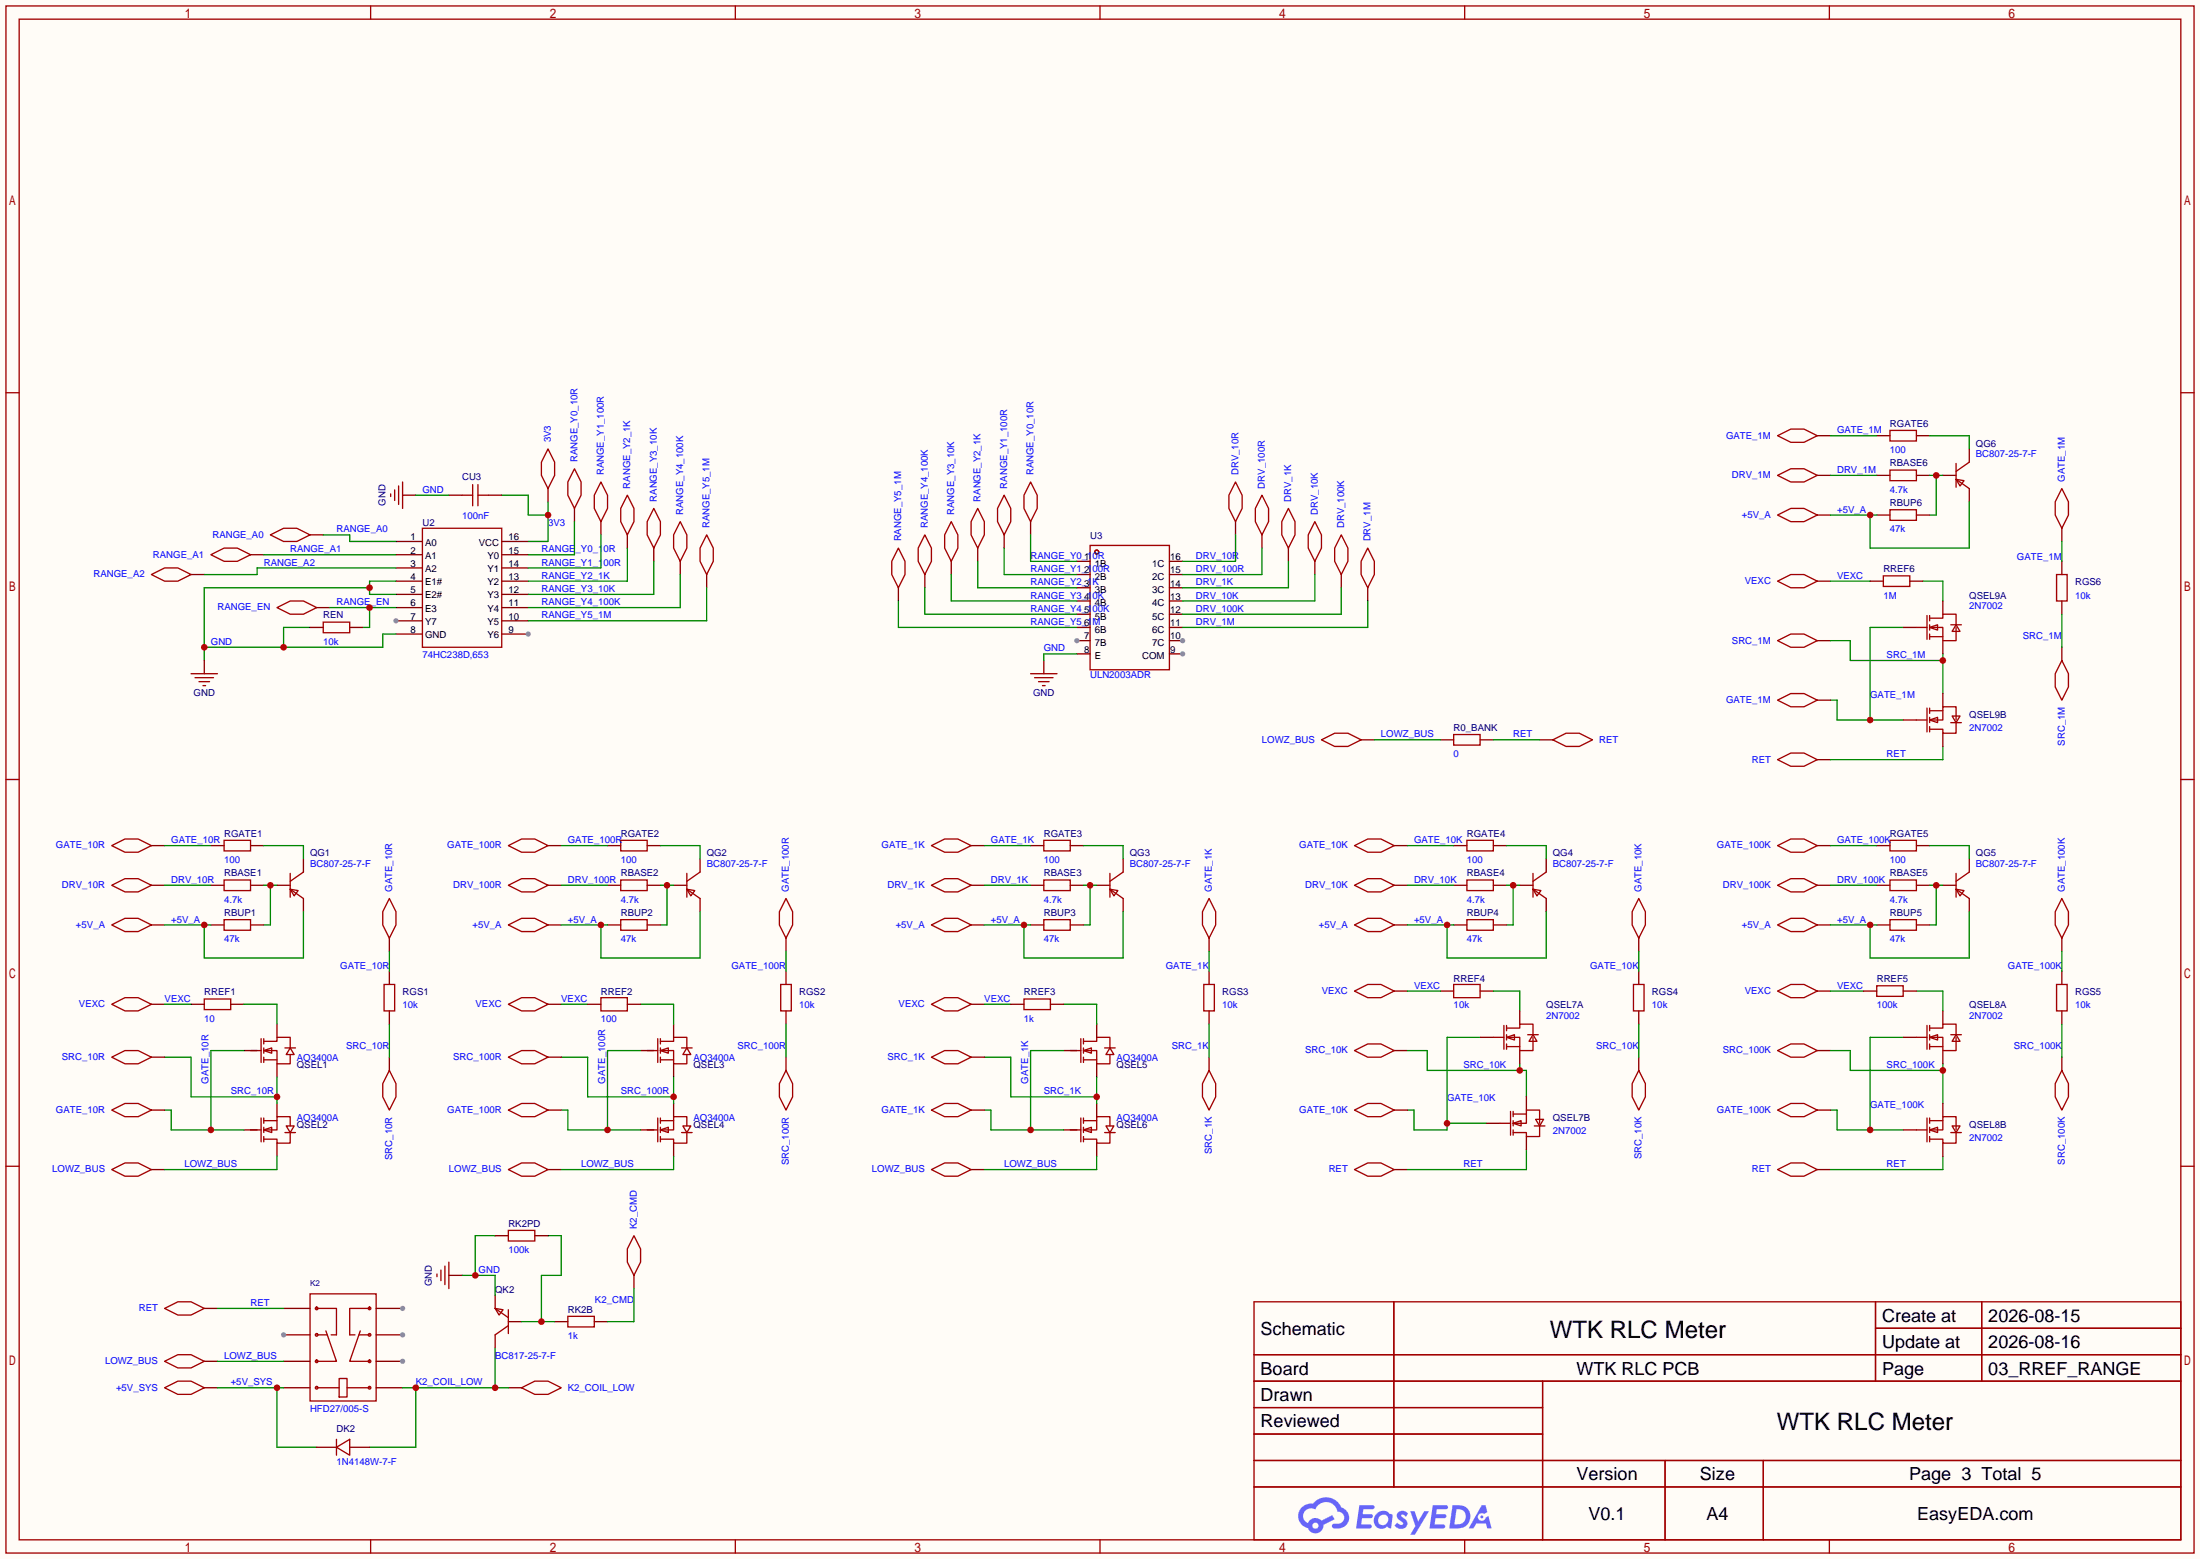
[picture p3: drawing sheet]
<svg xmlns="http://www.w3.org/2000/svg" width="423mm" height="299mm" viewBox="0 0 423 299" stroke-linecap="round" stroke-linejoin="round" font-family="sans-serif">
<path d="M0 0h422.7v299.5h-422.7z" fill="#fffcf7"/>
<g fill="none" stroke="#a10000" stroke-width=".25">
<path d="M1.1 1.1h420.4v297.2h-420.4zM3.7 3.7h415.3v292.1h-415.3zM71.2 1.1v2.6M141.3 1.1v2.6M211.3 1.1v2.6M281.4 1.1v2.6M351.5 1.1v2.6M1.1 75.4h2.6M419 75.4h2.5M1.1 149.7h2.6M419 149.7h2.5M1.1 224h2.6"/>
<path d="M419 224h2.5M240.9 250.1h178.1v45.7h-178.1zM267.8 250.1v35.5M360.3 250.1v15.2M360.3 255.1h58.7M380.7 250.1v15.2M240.9 260.2h178.1M240.9 265.3h178.1M240.9 270.4h55.5M240.9 275.5h55.5M296.4 265.3v30.5M71.2 295.8v2.5"/>
<path d="M141.3 295.8v2.5M211.3 295.8v2.5M240.9 280.5h178.1M240.9 285.6h178.1M281.4 295.8v2.5M319.9 280.5v15.3M338.8 280.5v15.3M351.5 295.8v2.5"/>
</g>
<g fill="#5487ff">
<path d="M268.7 290.5a1.3 1.3 0 0 1 1.8 .2l-.4 .7a.54 .54 0 0 0-.9-.3l.1 .2a1.58 1.58 0 0 1 1.1 1.6 1.43 1.43 0 0 1-2.5 .2l.5-.6a.64 .64 0 0 0 .5 .4 .64 .64 0 0 0 .7-.2l-.2-.3a1.35 1.35 0 0 1-.9-1.8z"/>
<path d="M270.9 290.3h.9l.6 1.9 1.2-1.9h.9l-2.7 4.5h-.9l1-1.7z"/>
<path d="M261.2 289.1h1.6a1.31 1.31 0 0 1 1.2 .2 .4 .4 0 0 1-.3 .6h-1.8l-.1 .9h1.6a.4 .4 0 0 1 .4 .5 .4 .4 0 0 1-.4 .3h-1.7l-.2 1.2h.8a1.23 1.23 0 0 1 1.2 .2 .39 .39 0 0 1-.3 .6h-2.7z"/>
<path d="M275.3 289.1h1.6a1.32 1.32 0 0 1 1.2 .2 .39 .39 0 0 1-.3 .6h-1.8l-.1 .9h1.6a.4 .4 0 0 1 .4 .5 .4 .4 0 0 1-.4 .3h-1.7l-.2 1.2h.8a1.23 1.23 0 0 1 1.2 .2 .39 .39 0 0 1-.3 .6h-2.7z"/>
<path d="M284.7 289.1h.7l.3 1.4-.6 .3a.75 .75 0 0 0-1.1 .3 .75 .75 0 0 0 .5 1.1 .75 .75 0 0 0 .9-.7l.5-.3 .7 2.4h-.9l-.2-1h-1.9l-.5 1h-.9z"/>
<path d="M279.1 289.1l-.7 4.5h1.5a2.27 2.27 0 0 0 2.6-2.3 2.27 2.27 0 0 0-2.7-2.2zM279.8 289.9a1.5 1.5 0 0 1 1.8 1.5 1.5 1.5 0 0 1-1.9 1.4h-.3z"/>
<path d="M264.5 290.7a1.6 1.6 0 0 0-.4 2.2 1.6 1.6 0 0 0 2.2 .5l.2-.2 .8 .4 .3-2.5-.2-.3h-.5a1.58 1.58 0 0 0-2.4-.1zM265.1 291.3a.99 .99 0 0 1 1.6 .3 .99 .99 0 0 1-.9 1.3 .94 .94 0 0 1-1-.5 .94 .94 0 0 1 .3-1.1z"/>
<path d="M250.1 289.5a2.37 2.37 0 0 0 1.2 4 1.54 1.54 0 0 0 1.7 1 1.54 1.54 0 0 0 1.3-1.6l2.1-1.1-.5-.8-2 1.1a1.57 1.57 0 0 0-2.6 .5 1.5 1.5 0 0 1-.8-2.1 1.5 1.5 0 0 1 2.2-.5 2.23 2.23 0 0 1 2.3-1.5 2.23 2.23 0 0 1 2 1.9 1.16 1.16 0 0 1 1.2 1 1.16 1.16 0 0 1-1.1 1.3h-.6a.47 .47 0 0 0-.6 .4 .47 .47 0 0 0 .4 .5 2.19 2.19 0 0 0 2.4-.8 2.19 2.19 0 0 0 .1-2.5l-1.1-.8a3.2 3.2 0 0 0-5.5-.7l-1.1 .1zM252.1 293.1a.6 .6 0 0 1 1.2 0 .6 .6 0 0 1-1.2 0z"/>
<circle cx="284.7" cy="291.4" r=".28"/>
</g>
<path d="M76.1 104h5.1M76.1 106.6h5.1M76.1 109.1h5.1M76.1 111.6h5.1M76.1 114.2h5.1M76.1 116.7h5.1M76.1 119.3h5.1" fill="none" stroke="#870000" stroke-width=".25"/>
<circle cx="76.1" cy="119.3" r=".51" fill="#999"/>
<path d="M76.1 121.8h5.1M96.4 121.8h5.1" fill="none" stroke="#870000" stroke-width=".25"/>
<circle cx="101.5" cy="121.8" r=".51" fill="#999"/>
<path d="M36.7 110.4h2.5M48.1 106.6h2.6M59.6 102.7h2.5M96.4 119.3h5.1M96.4 116.7h5.1M96.4 114.2h5.1M96.4 111.6h5.1M96.4 109.1h5.1M96.4 106.6h5.1M96.4 104h5.1" fill="none" stroke="#870000" stroke-width=".25"/>
<path d="M29.1 110.4l2.5-1.3h2.6l2.5 1.3-2.5 1.2h-2.6zM40.5 106.6l2.6-1.3h2.5l2.5 1.3-2.5 1.2h-2.5zM51.9 102.7l2.6-1.2h2.5l2.6 1.2-2.6 1.3h-2.5zM81.2 101.5h15.2v22.8h-15.2z" fill="none" stroke="#a10000" stroke-width=".25"/>
<path d="M50.7 106.6h25.4M62.1 102.7h5.1v1.3h8.9M71 112.9h-31.8v14M76.1 109.1h-26.7v1.3h-10.2M76.1 111.6h-5.1v2.6h5.1M59.6 120.5h-5.1v3.8M76.1 121.8h-2.6v2.5h-34.3" fill="none" stroke="#008700" stroke-width=".25"/>
<g fill="#c00">
<circle cx="71" cy="112.9" r=".63"/>
<circle cx="39.2" cy="124.3" r=".63"/>
<circle cx="54.5" cy="124.3" r=".63"/>
</g>
<path d="M60.8 116.7h2.6M39.2 126.9v2.5" fill="none" stroke="#870000" stroke-width=".25"/>
<path d="M53.2 116.7l2.6-1.3h2.5l2.5 1.3-2.5 1.3h-2.5zM36.7 129.4h5.1M37.5 130.2h3.5M38.2 130.9h2.1M39 131.7h.5" fill="none" stroke="#a10000" stroke-width=".25"/>
<path d="M63.4 116.7h12.7M71 116.7v3.8h-1.3" fill="none" stroke="#008700" stroke-width=".25"/>
<circle cx="71" cy="116.7" r=".63" fill="#c00"/>
<path d="M105.3 93.9v2.5" fill="none" stroke="#870000" stroke-width=".25"/>
<path d="M105.3 86.2l1.3 2.6v2.5l-1.3 2.6-1.3-2.6v-2.5z" fill="none" stroke="#a10000" stroke-width=".25"/>
<path d="M96.4 95.1h5.1v3.8h3.8M105.3 96.4v7.6h-3.8" fill="none" stroke="#008700" stroke-width=".25"/>
<circle cx="105.3" cy="98.9" r=".63" fill="#c00"/>
<g fill="none" stroke="#870000" stroke-width=".25">
<path d="M77.3 95.1h2.6M86.2 95.1h2.6M93.9 95.1h2.5M110.4 97.7v2.5M115.4 100.2v2.5M120.5 102.7v2.6M125.6 105.3v2.5M130.7 107.8v2.6M135.8 110.4v2.5M206.9 107.8h2.5M206.9 110.4h2.5M206.9 112.9h2.5"/>
<path d="M206.9 115.4h2.5M206.9 118h2.5M59.6 120.5h2.5M67.2 120.5h2.5M206.9 120.5h2.5M206.9 123.1h2.5"/>
</g>
<g fill="none" stroke="#a10000" stroke-width=".25">
<path d="M75.1 94.9v.5M75.8 94.1v2M76.6 93.3v3.6M77.3 92.6v5.1M88.8 95.1h2M90.8 93.1v4.1M91.8 95.1h2.1M91.8 93.1v4.1M110.4 90l1.2 2.6v2.5l-1.2 2.6-1.3-2.6v-2.5zM115.4 92.6l1.3 2.5v2.6l-1.3 2.5-1.2-2.5v-2.6zM120.5 95.1l1.3 2.6v2.5l-1.3 2.5-1.2-2.5v-2.5zM125.6 97.7l1.3 2.5v2.5l-1.3 2.6-1.3-2.6v-2.5z"/>
<path d="M62.1 119.5h5.1v2h-5.1zM130.7 100.2l1.3 2.5v2.6l-1.3 2.5-1.3-2.5v-2.6zM135.8 102.7l1.2 2.6v2.5l-1.2 2.6-1.3-2.6v-2.5zM209.4 104.8h15.3v23.9h-15.3z"/>
<circle cx="210.7" cy="106" r=".38"/>
</g>
<path d="M79.9 95.1h6.3M110.4 100.2v6.4h-8.9M115.4 102.7v6.4h-13.9M120.5 105.3v6.3h-19M125.6 107.8v6.4h-24.1M130.7 110.4v6.3h-29.2M135.8 112.9v6.4h-34.3" fill="none" stroke="#008700" stroke-width=".25"/>
<circle cx="206.9" cy="123.1" r=".51" fill="#999"/>
<path d="M206.9 125.6h2.5M224.7 125.6h2.5" fill="none" stroke="#870000" stroke-width=".25"/>
<circle cx="227.2" cy="125.6" r=".51" fill="#999"/>
<path d="M224.7 123.1h2.5" fill="none" stroke="#870000" stroke-width=".25"/>
<circle cx="227.2" cy="123.1" r=".51" fill="#999"/>
<g fill="none" stroke="#870000" stroke-width=".25">
<path d="M360.6 91.3h2.5M368.2 91.3h2.5M373.3 91.3h2.5M378.3 86.2v2.6M378.3 93.9v2.5M172.6 112.9v2.5M177.7 110.4v2.5M182.8 107.8v2.6M187.8 105.3v2.5M192.9 102.7v2.6M198 100.2v2.5M224.7 118h2.5"/>
<path d="M224.7 115.4h2.5M224.7 112.9h2.5M224.7 110.4h2.5M224.7 107.8h2.5M237.4 100.2v2.5M242.4 102.7v2.6M247.5 105.3v2.5M252.6 107.8v2.6M257.7 110.4v2.5M262.8 112.9v2.5M200.5 126.9v2.5M224.7 120.5h2.5"/>
<path d="M40.5 170.1h2.6M48.1 170.1h2.6M53.2 170.1h2.6M58.3 165v2.5M58.3 172.6v2.5M116.7 170.1h2.6M124.3 170.1h2.6M129.4 170.1h2.6M134.5 165v2.5M134.5 172.6v2.5M198 170.1h2.5M205.6 170.1h2.6"/>
<path d="M210.7 170.1h2.5M215.8 165v2.5M215.8 172.6v2.5M279.3 170.1h2.5M286.9 170.1h2.5M292 170.1h2.5M297.1 165v2.5M297.1 172.6v2.5M360.6 170.1h2.5M368.2 170.1h2.5M373.3 170.1h2.5M378.3 165v2.5"/>
<path d="M378.3 172.6v2.5"/>
</g>
<g fill="none" stroke="#a10000" stroke-width=".25">
<path d="M187.8 97.7l1.3 2.5v2.5l-1.3 2.6-1.2-2.6v-2.5zM192.9 95.1l1.3 2.6v2.5l-1.3 2.5-1.3-2.5v-2.5zM198 92.6l1.3 2.5v2.6l-1.3 2.5-1.3-2.5v-2.6zM237.4 92.6l1.2 2.5v2.6l-1.2 2.5-1.3-2.5v-2.6zM242.4 95.1l1.3 2.6v2.5l-1.3 2.5-1.2-2.5v-2.5zM247.5 97.7l1.3 2.5v2.5l-1.3 2.6-1.2-2.6v-2.5zM363.1 90.3h5.1v2h-5.1zM375.8 92.1l1.5 .2-.7 1zM375.8 92.1l2.5 1.8M375.8 89v4.6M378.3 88.8l-2.5 1.8M172.6 105.3l1.3 2.5v2.6l-1.3 2.5-1.3-2.5v-2.6z"/>
<path d="M177.7 102.7l1.2 2.6v2.5l-1.2 2.6-1.3-2.6v-2.5zM182.8 100.2l1.2 2.5v2.6l-1.2 2.5-1.3-2.5v-2.6zM252.6 100.2l1.3 2.5v2.6l-1.3 2.5-1.3-2.5v-2.6zM257.7 102.7l1.3 2.6v2.5l-1.3 2.6-1.3-2.6v-2.5zM262.8 105.3l1.2 2.5v2.6l-1.2 2.5-1.3-2.5v-2.6zM198 129.4h5.1M198.8 130.2h3.5M199.5 130.9h2M200.3 131.7h.5M43.1 169h5v2.1h-5zM55.8 170.8l1.5 .3-.8 1zM55.8 170.8l2.5 1.8"/>
<path d="M55.8 167.8v4.5M58.3 167.5l-2.5 1.8M119.3 169h5v2.1h-5zM132 170.8l1.5 .3-.8 1zM132 170.8l2.5 1.8M132 167.8v4.5M134.5 167.5l-2.5 1.8M200.5 169h5.1v2.1h-5.1zM213.2 170.8l1.6 .3-.8 1zM213.2 170.8l2.6 1.8M213.2 167.8v4.5M215.8 167.5l-2.6 1.8"/>
<path d="M281.8 169h5.1v2.1h-5.1zM294.5 170.8l1.5 .3-.7 1zM294.5 170.8l2.6 1.8M294.5 167.8v4.5M297.1 167.5l-2.6 1.8M363.1 169h5.1v2.1h-5.1zM375.8 170.8l1.5 .3-.7 1zM375.8 167.8v4.5M375.8 170.8l2.5 1.8M378.3 167.5l-2.5 1.8"/>
</g>
<g fill="none" stroke="#008700" stroke-width=".25">
<path d="M172.6 115.4v5.1h34.3M177.7 112.9v5.1h29.2M182.8 110.4v5h24.1M187.8 107.8v5.1h19.1M192.9 105.3v5.1h14M198 102.7v5.1h8.9M237.4 102.7v5.1h-10.2M242.4 105.3v5.1h-15.2M247.5 107.8v5.1h-20.3M252.6 110.4v5h-25.4M257.7 112.9v5.1h-30.5M262.8 115.4v5.1h-35.6"/>
<path d="M206.9 125.6h-6.4v1.3M289.4 170.1h2.6M290.7 170.1v7.6h-1.3"/>
</g>
<circle cx="290.7" cy="170.1" r=".63" fill="#c00"/>
<path d="M208.2 170.1h2.5M209.4 170.1v7.6h-1.2" fill="none" stroke="#008700" stroke-width=".25"/>
<circle cx="209.4" cy="170.1" r=".63" fill="#c00"/>
<path d="M126.9 170.1h2.5M128.1 170.1v7.6h-1.2" fill="none" stroke="#008700" stroke-width=".25"/>
<circle cx="128.1" cy="170.1" r=".63" fill="#c00"/>
<path d="M370.7 170.1h2.6M372 170.1v7.6h-1.3" fill="none" stroke="#008700" stroke-width=".25"/>
<circle cx="372" cy="170.1" r=".63" fill="#c00"/>
<path d="M370.7 91.3h2.6M372 91.3v7.6h-1.3" fill="none" stroke="#008700" stroke-width=".25"/>
<circle cx="372" cy="91.3" r=".63" fill="#c00"/>
<path d="M50.7 170.1h2.5M51.9 170.1v7.6h-1.2" fill="none" stroke="#008700" stroke-width=".25"/>
<circle cx="51.9" cy="170.1" r=".63" fill="#c00"/>
<g fill="none" stroke="#870000" stroke-width=".25">
<path d="M349.1 91.3h2.6M349.1 98.9h2.6M360.6 98.9h2.5M368.2 98.9h2.5M29.1 170.1h2.5M29.1 177.7h2.5M40.5 177.7h2.6M48.1 177.7h2.6M105.3 170.1h2.5M105.3 177.7h2.5M116.7 177.7h2.6M124.3 177.7h2.6"/>
<path d="M186.6 170.1h2.5M186.6 177.7h2.5M198 177.7h2.5M205.6 177.7h2.6M267.8 170.1h2.6M267.8 177.7h2.6M279.3 177.7h2.5M286.9 177.7h2.5M349.1 170.1h2.6M349.1 177.7h2.6M360.6 177.7h2.5M368.2 177.7h2.5"/>
</g>
<g fill="none" stroke="#a10000" stroke-width=".25">
<path d="M341.5 91.3l2.5-1.3h2.6l2.5 1.3-2.5 1.3h-2.6zM341.5 98.9l2.5-1.2h2.6l2.5 1.2-2.5 1.3h-2.6zM363.1 97.9h5.1v2h-5.1zM21.5 170.1l2.5-1.3h2.5l2.6 1.3-2.6 1.2h-2.5zM21.5 177.7l2.5-1.3h2.5l2.6 1.3-2.6 1.2h-2.5zM43.1 176.7h5v2h-5zM97.7 170.1l2.5-1.3h2.5l2.6 1.3-2.6 1.2h-2.5zM97.7 177.7l2.5-1.3h2.5l2.6 1.3-2.6 1.2h-2.5zM119.3 176.7h5v2h-5zM178.9 170.1l2.6-1.3h2.5l2.6 1.3-2.6 1.2h-2.5zM178.9 177.7l2.6-1.3h2.5l2.6 1.3-2.6 1.2h-2.5zM200.5 176.7h5.1v2h-5.1z"/>
<path d="M260.2 170.1l2.6-1.3h2.5l2.5 1.3-2.5 1.2h-2.5zM260.2 177.7l2.6-1.3h2.5l2.5 1.3-2.5 1.2h-2.5zM281.8 176.7h5.1v2h-5.1zM341.5 170.1l2.5-1.3h2.6l2.5 1.3-2.5 1.2h-2.6zM341.5 177.7l2.5-1.3h2.6l2.5 1.3-2.5 1.2h-2.6zM363.1 176.7h5.1v2h-5.1z"/>
</g>
<path d="M351.7 91.3h8.9M351.7 98.9h8.9M378.3 96.4v8.9h-19v-6.4M31.6 170.1h8.9M107.8 170.1h8.9M189.1 170.1h8.9M270.4 170.1h8.9M351.7 170.1h8.9" fill="none" stroke="#008700" stroke-width=".25"/>
<circle cx="359.3" cy="98.9" r=".63" fill="#c00"/>
<path d="M189.1 177.7h8.9M215.8 175.1v8.9h-19.1v-6.3" fill="none" stroke="#008700" stroke-width=".25"/>
<circle cx="196.7" cy="177.7" r=".63" fill="#c00"/>
<path d="M270.4 177.7h8.9M297.1 175.1v8.9h-19.1v-6.3" fill="none" stroke="#008700" stroke-width=".25"/>
<circle cx="278" cy="177.7" r=".63" fill="#c00"/>
<path d="M31.6 177.7h8.9M58.3 175.1v8.9h-19.1v-6.3" fill="none" stroke="#008700" stroke-width=".25"/>
<circle cx="39.2" cy="177.7" r=".63" fill="#c00"/>
<path d="M107.8 177.7h8.9M134.5 175.1v8.9h-19.1v-6.3" fill="none" stroke="#008700" stroke-width=".25"/>
<circle cx="115.4" cy="177.7" r=".63" fill="#c00"/>
<path d="M351.7 177.7h8.9M378.3 175.1v8.9h-19v-6.3" fill="none" stroke="#008700" stroke-width=".25"/>
<circle cx="359.3" cy="177.7" r=".63" fill="#c00"/>
<g fill="none" stroke="#870000" stroke-width=".25">
<path d="M349.1 83.7h2.6M360.6 83.7h2.5M368.2 83.7h2.5M349.1 111.6h2.6M29.1 162.4h2.5M40.5 162.4h2.6M48.1 162.4h2.6M105.3 162.4h2.5M116.7 162.4h2.6M124.3 162.4h2.6M186.6 162.4h2.5M198 162.4h2.5"/>
<path d="M205.6 162.4h2.6M267.8 162.4h2.6M279.3 162.4h2.5M286.9 162.4h2.5M349.1 162.4h2.6M360.6 162.4h2.5M368.2 162.4h2.5M29.1 192.9h2.5M36.7 192.9h2.5M44.3 192.9h2.6M53.2 196.7v2.6M105.3 192.9h2.5"/>
<path d="M129.4 196.7v2.6M186.6 192.9h2.5M210.7 196.7v2.6M267.8 190.4h2.6M349.1 190.4h2.6M46.9 201.8h2.5M46.9 217h2.5M53.2 204.3v2.6M53.2 212v2.5M53.2 219.6v2.5M123.1 201.8h2.5M123.1 217h2.5"/>
<path d="M129.4 204.3v2.6M129.4 212v2.5M129.4 219.6v2.5M204.3 201.8h2.6M204.3 217h2.6M210.7 204.3v2.6M210.7 212v2.5M210.7 219.6v2.5"/>
</g>
<g fill="none" stroke="#a10000" stroke-width=".25">
<path d="M341.5 83.7l2.5-1.3h2.6l2.5 1.3-2.5 1.3h-2.6zM363.1 82.7h5.1v2h-5.1zM341.5 111.6l2.5-1.2h2.6l2.5 1.2-2.5 1.3h-2.6zM21.5 162.4l2.5-1.2h2.5l2.6 1.2-2.6 1.3h-2.5zM43.1 161.4h5v2h-5zM97.7 162.4l2.5-1.2h2.5l2.6 1.2-2.6 1.3h-2.5zM119.3 161.4h5v2h-5zM178.9 162.4l2.6-1.2h2.5l2.6 1.2-2.6 1.3h-2.5zM200.5 161.4h5.1v2h-5.1zM260.2 162.4l2.6-1.2h2.5l2.5 1.2-2.5 1.3h-2.5zM281.8 161.4h5.1v2h-5.1zM341.5 162.4l2.5-1.2h2.6l2.5 1.2-2.5 1.3h-2.6z"/>
<path d="M363.1 161.4h5.1v2h-5.1zM21.5 192.9l2.5-1.3h2.5l2.6 1.3-2.6 1.3h-2.5zM39.2 191.9h5.1v2h-5.1zM50.2 199.5v4.6M50.7 199.5v1M97.7 192.9l2.5-1.3h2.5l2.6 1.3-2.6 1.3h-2.5zM126.4 199.5v4.6M126.9 199.5v1M178.9 192.9l2.6-1.3h2.5l2.6 1.3-2.6 1.3h-2.5zM207.6 199.5v4.6M208.2 199.5v1M260.2 190.4l2.6-1.3h2.5l2.5 1.3-2.5 1.2h-2.5z"/>
<path d="M341.5 190.4l2.5-1.3h2.6l2.5 1.3-2.5 1.2h-2.6zM48.1 201.8h2.1M48.1 217h2.1M50.2 214.8v4.5M50.7 201.8l1.5-.5v1zM50.7 200h2.5v-.7h2.6v2M50.7 201.8h2.5v2.5h2.6v-1.7M50.7 217l1.5-.5v1.1zM50.7 203.6h2.5M50.7 201.3v1M50.7 203.1v1M50.7 214.8v1"/>
<path d="M50.7 216.5v1.1M50.7 218.3v1M50.7 215.3h2.5M54.7 201.3h2.1M54.7 217.6h2.1M55 216.3h1.5l-.7 1.3zM55.8 201.3l.7 1.3h-1.5zM55.8 217.6v2h-2.6v-.8h-2.5M55.8 216.3v-1.8h-2.6v2.5h-2.5M124.3 201.8h2.1M124.3 217h2.1M126.4 214.8v4.5"/>
<path d="M126.9 201.8l1.5-.5v1zM126.9 200h2.5v-.7h2.6v2M126.9 201.8h2.5v2.5h2.6v-1.7M126.9 217l1.5-.5v1.1zM126.9 203.6h2.5M126.9 201.3v1M126.9 203.1v1M126.9 214.8v1M126.9 216.5v1.1M126.9 218.3v1M126.9 215.3h2.5M130.9 201.3h2.1"/>
<path d="M130.9 217.6h2.1M131.2 216.3h1.5l-.7 1.3zM132 201.3l.7 1.3h-1.5zM132 217.6v2h-2.6v-.8h-2.5M132 216.3v-1.8h-2.6v2.5h-2.5M205.6 201.8h2M205.6 217h2M207.6 214.8v4.5M208.2 201.8l1.5-.5v1zM208.2 200h2.5v-.7h2.5v2M208.2 201.8h2.5v2.5h2.5v-1.7M208.2 217l1.5-.5v1.1z"/>
<path d="M208.2 203.6h2.5M208.2 201.3v1M208.2 203.1v1M208.2 214.8v1M208.2 216.5v1.1M208.2 218.3v1M208.2 215.3h2.5M212.2 201.3h2M212.2 217.6h2M212.5 216.3h1.5l-.8 1.3zM213.2 201.3l.8 1.3h-1.5zM213.2 217.6v2h-2.5v-.8h-2.5"/>
<path d="M213.2 216.3v-1.8h-2.5v2.5h-2.5"/>
</g>
<g fill="none" stroke="#008700" stroke-width=".25">
<path d="M351.7 83.7h8.9M370.7 83.7h7.6v2.5M31.6 162.4h8.9M50.7 162.4h7.6v2.6M107.8 162.4h8.9M126.9 162.4h7.6v2.6M189.1 162.4h8.9M208.2 162.4h7.6v2.6M270.4 162.4h8.9M289.4 162.4h7.7v2.6M351.7 162.4h8.9M370.7 162.4h7.6v2.6"/>
<path d="M31.6 192.9h5.1M46.9 192.9h6.3v3.8M107.8 192.9h5.1M123.1 192.9h6.3v3.8M189.1 192.9h5.1M204.3 192.9h6.4v3.8M189.1 203.1h5.1v7.6h16.5M210.7 206.9v5.1"/>
</g>
<circle cx="210.7" cy="210.7" r=".63" fill="#c00"/>
<path d="M31.6 203.1h5.1v7.6h16.5M53.2 206.9v5.1" fill="none" stroke="#008700" stroke-width=".25"/>
<circle cx="53.2" cy="210.7" r=".63" fill="#c00"/>
<path d="M107.8 203.1h5.1v7.6h16.5M129.4 206.9v5.1" fill="none" stroke="#008700" stroke-width=".25"/>
<circle cx="129.4" cy="210.7" r=".63" fill="#c00"/>
<path d="M349.1 123.1h2.6M349.1 145.9h2.6M29.1 203.1h2.5M105.3 203.1h2.5M186.6 203.1h2.5M267.8 201.8h2.6M349.1 201.8h2.6M29.1 224.7h2.5M105.3 224.7h2.5M186.6 224.7h2.5M267.8 224.7h2.6M349.1 224.7h2.6" fill="none" stroke="#870000" stroke-width=".25"/>
<path d="M341.5 123.1l2.5-1.3h2.6l2.5 1.3-2.5 1.2h-2.6zM341.5 145.9l2.5-1.2h2.6l2.5 1.2-2.5 1.3h-2.6zM21.5 203.1l2.5-1.3h2.5l2.6 1.3-2.6 1.2h-2.5zM97.7 203.1l2.5-1.3h2.5l2.6 1.3-2.6 1.2h-2.5zM178.9 203.1l2.6-1.3h2.5l2.6 1.3-2.6 1.2h-2.5zM260.2 201.8l2.6-1.3h2.5l2.5 1.3-2.5 1.3h-2.5zM341.5 201.8l2.5-1.3h2.6l2.5 1.3-2.5 1.3h-2.6zM21.5 224.7l2.5-1.3h2.5l2.6 1.3-2.6 1.2h-2.5zM97.7 224.7l2.5-1.3h2.5l2.6 1.3-2.6 1.2h-2.5zM178.9 224.7l2.6-1.3h2.5l2.6 1.3-2.6 1.2h-2.5zM260.2 224.7l2.6-1.3h2.5l2.5 1.3-2.5 1.2h-2.5zM341.5 224.7l2.5-1.3h2.6l2.5 1.3-2.5 1.2h-2.6z" fill="none" stroke="#a10000" stroke-width=".25"/>
<path d="M351.7 134.5h1.2v3.8h12.7M365.6 120.5h-6.3v17.8" fill="none" stroke="#008700" stroke-width=".25"/>
<circle cx="359.3" cy="138.3" r=".63" fill="#c00"/>
<path d="M365.6 199.3h-6.3v17.7M351.7 213.2h1.2v3.8h12.7" fill="none" stroke="#008700" stroke-width=".25"/>
<circle cx="359.3" cy="217" r=".63" fill="#c00"/>
<path d="M284.4 199.3h-6.4v17.7h-6.3v-3.8h-1.3M278 215.8h7.6" fill="none" stroke="#008700" stroke-width=".25"/>
<circle cx="278" cy="215.8" r=".63" fill="#c00"/>
<path d="M189.1 213.2h1.3v3.8h13.9M204.3 201.8h-6.3v15.2" fill="none" stroke="#008700" stroke-width=".25"/>
<circle cx="198" cy="217" r=".63" fill="#c00"/>
<path d="M107.8 213.2h1.3v3.8h14M123.1 201.8h-6.4v15.2" fill="none" stroke="#008700" stroke-width=".25"/>
<circle cx="116.7" cy="217" r=".63" fill="#c00"/>
<path d="M31.6 213.2h1.3v3.8h14M46.9 201.8h-6.4v15.2" fill="none" stroke="#008700" stroke-width=".25"/>
<circle cx="40.5" cy="217" r=".63" fill="#c00"/>
<g fill="none" stroke="#870000" stroke-width=".25">
<path d="M396.1 101.5v2.5M396.1 107.8v2.6M396.1 115.4v2.6M349.1 134.5h2.6M396.1 124.3v2.6M74.8 180.2v2.6M74.8 186.6v2.5M74.8 194.2v2.5M151 180.2v2.6M151 186.6v2.5M151 194.2v2.5M194.2 192.9h2.5"/>
<path d="M201.8 192.9h2.5M232.3 180.2v2.6M232.3 186.6v2.5M232.3 194.2v2.5M276.7 190.4h2.6M284.4 190.4h2.5M314.8 180.2v2.6M314.8 186.6v2.5M314.8 194.2v2.5M396.1 180.2v2.6M396.1 186.6v2.5M396.1 194.2v2.5"/>
<path d="M29.1 213.2h2.5M74.8 203.1v2.5M105.3 213.2h2.5M151 203.1v2.5M186.6 213.2h2.5M232.3 203.1v2.5M267.8 213.2h2.6M314.8 203.1v2.5M349.1 213.2h2.6M396.1 203.1v2.5"/>
</g>
<g fill="none" stroke="#a10000" stroke-width=".25">
<path d="M396.1 93.9l1.3 2.5v2.5l-1.3 2.6-1.3-2.6v-2.5zM395.1 110.4h2v5h-2zM341.5 134.5l2.5-1.3h2.6l2.5 1.3-2.5 1.3h-2.6zM396.1 126.9l1.3 2.5v2.6l-1.3 2.5-1.3-2.5v-2.6zM74.8 172.6l1.3 2.5v2.6l-1.3 2.5-1.3-2.5v-2.6zM151 172.6l1.3 2.5v2.6l-1.3 2.5-1.3-2.5v-2.6zM232.3 172.6l1.3 2.5v2.6l-1.3 2.5-1.3-2.5v-2.6zM314.8 172.6l1.3 2.5v2.6l-1.3 2.5-1.2-2.5v-2.6zM396.1 172.6l1.3 2.5v2.6l-1.3 2.5-1.3-2.5v-2.6zM73.8 189.1h2v5.1h-2zM150 189.1h2v5.1h-2zM196.7 191.9h5.1v2h-5.1z"/>
<path d="M231.3 189.1h2v5.1h-2zM279.3 189.1h5.1v2.5h-5.1zM313.8 189.1h2v5.1h-2zM395.1 189.1h2v5.1h-2zM21.5 213.2l2.5-1.2h2.5l2.6 1.2-2.6 1.3h-2.5zM74.8 205.6l1.3 2.6v2.5l-1.3 2.5-1.3-2.5v-2.5zM97.7 213.2l2.5-1.2h2.5l2.6 1.2-2.6 1.3h-2.5zM151 205.6l1.3 2.6v2.5l-1.3 2.5-1.3-2.5v-2.5zM178.9 213.2l2.6-1.2h2.5l2.6 1.2-2.6 1.3h-2.5zM232.3 205.6l1.3 2.6v2.5l-1.3 2.5-1.3-2.5v-2.5zM260.2 213.2l2.6-1.2h2.5l2.5 1.2-2.5 1.3h-2.5zM314.8 205.6l1.3 2.6v2.5l-1.3 2.5-1.2-2.5v-2.5z"/>
<path d="M341.5 213.2l2.5-1.2h2.6l2.5 1.2-2.5 1.3h-2.6zM396.1 205.6l1.3 2.6v2.5l-1.3 2.5-1.3-2.5v-2.5z"/>
</g>
<g fill="none" stroke="#008700" stroke-width=".25">
<path d="M369.4 111.6h3.9v3.8M396.1 104v3.8M396.1 118v6.3M351.7 123.1h3.8v3.8h17.8M373.3 125.6v7.6M74.8 182.8v3.8M74.8 196.7v6.4M151 182.8v3.8M151 196.7v6.4M232.3 182.8v3.8M232.3 196.7v6.4M286.9 190.4h5.1v3.8"/>
<path d="M314.8 182.8v3.8M314.8 196.7v6.4M368.2 190.4h5.1v3.8M396.1 182.8v3.8M396.1 196.7v6.4M53.2 222.1v2.6h-21.6M129.4 222.1v2.6h-21.6M210.7 222.1v2.6h-21.6"/>
</g>
<circle cx="373.3" cy="126.9" r=".63" fill="#c00"/>
<path d="M351.7 201.8h3.8v3.8h17.8M373.3 204.3v7.7" fill="none" stroke="#008700" stroke-width=".25"/>
<circle cx="373.3" cy="205.6" r=".63" fill="#c00"/>
<path d="M270.4 201.8h3.8v3.8h19v5.1M292 204.3v1.3" fill="none" stroke="#008700" stroke-width=".25"/>
<circle cx="292" cy="205.6" r=".63" fill="#c00"/>
<path d="M351.7 111.6h7.6M264 142.1h12.7M286.9 142.1h8.9M373.3 143.4v2.5h-21.6M270.4 190.4h6.3M351.7 190.4h6.3M293.2 220.9v3.8h-22.8M373.3 222.1v2.6h-21.6" fill="none" stroke="#008700" stroke-width=".25"/>
<path d="M253.9 142.1l2.5-1.3h2.6l2.5 1.3-2.5 1.3h-2.6zM279.3 141.1h5.1v2h-5.1zM298.3 142.1l2.6-1.3h2.5l2.5 1.3-2.5 1.3h-2.5zM360.6 189.4h5v2h-5zM59.6 248.5h12.7v20.6h-12.7z" fill="none" stroke="#a10000" stroke-width=".25"/>
<path d="M261.5 142.1h2.5M276.7 142.1h2.6M284.4 142.1h2.5M295.8 142.1h2.5M358 190.4h2.6M365.6 190.4h2.6M72.3 251.3h5M72.3 266.6h5" fill="none" stroke="#870000" stroke-width=".25"/>
<circle cx="77.3" cy="251.3" r=".51" fill="#999"/>
<path d="M72.3 261.5h5" fill="none" stroke="#870000" stroke-width=".25"/>
<circle cx="77.3" cy="261.5" r=".51" fill="#999"/>
<path d="M54.5 251.3h5.1M72.3 256.4h5" fill="none" stroke="#870000" stroke-width=".25"/>
<circle cx="77.3" cy="256.4" r=".51" fill="#999"/>
<path d="M54.5 256.4h5.1" fill="none" stroke="#870000" stroke-width=".25"/>
<circle cx="54.5" cy="256.4" r=".51" fill="#999"/>
<path d="M39.2 251.3h2.6M39.2 261.5h2.6M39.2 266.6h2.6M54.5 261.5h5.1M54.5 266.6h5.1" fill="none" stroke="#870000" stroke-width=".25"/>
<g fill="none" stroke="#a10000" stroke-width=".25">
<path d="M31.6 251.3l2.6-1.2h2.5l2.5 1.2-2.5 1.3h-2.5zM60.8 251.3h3.8v5.1h-1M60.8 256.4h2.1M62.6 255.7l2 5.8h-3.8M69 256.4h2M69.2 255.7l-2 5.8h3.8M71 251.3h-3.8v5.1h1M31.6 261.5l2.6-1.3h2.5l2.5 1.3-2.5 1.3h-2.5zM31.6 266.6l2.6-1.3h2.5l2.5 1.3-2.5 1.2h-2.5zM60.8 266.6h4.4M65.2 264.8h1.5v3.6h-1.5zM66.7 266.6h4.3"/>
<circle cx="60.8" cy="256.4" r=".25"/>
<circle cx="60.8" cy="251.3" r=".25"/>
<circle cx="71" cy="256.4" r=".25"/>
<circle cx="71" cy="251.3" r=".25"/>
<circle cx="60.8" cy="266.6" r=".25"/>
<circle cx="60.8" cy="261.5" r=".25"/>
<circle cx="71" cy="266.6" r=".25"/>
<circle cx="71" cy="261.5" r=".25"/>
</g>
<path d="M41.8 251.3h12.7M41.8 261.5h12.7M41.8 266.6h12.7M53.2 266.6v11.4h7.6" fill="none" stroke="#008700" stroke-width=".25"/>
<circle cx="53.2" cy="266.6" r=".63" fill="#c00"/>
<path d="M97.7 266.6h2.5" fill="none" stroke="#870000" stroke-width=".25"/>
<path d="M100.2 266.6l2.5-1.3h2.6l2.5 1.3-2.5 1.2h-2.6z" fill="none" stroke="#a10000" stroke-width=".25"/>
<path d="M95.1 259v7.6M77.3 266.6h20.4M79.9 266.6v11.4h-8.9" fill="none" stroke="#008700" stroke-width=".25"/>
<g fill="#c00">
<circle cx="79.9" cy="266.6" r=".63"/>
<circle cx="95.1" cy="266.6" r=".63"/>
</g>
<path d="M86.2 245h2.6M95.1 248.8v2.5M95.1 256.4v2.6M97.7 253.9h2.5" fill="none" stroke="#870000" stroke-width=".25"/>
<path d="M83.9 244.7v.5M84.7 244v2M85.5 243.2v3.6M86.2 242.4v5.1M95.1 251.3l1.5 .3-.7 1zM95.1 251.3l2.6 1.8M97.7 254.6l-2.6 1.8M97.7 251.6v4.6" fill="none" stroke="#a10000" stroke-width=".25"/>
<path d="M95.1 237.4h-3.8v7.6M88.8 245h6.3v3.8" fill="none" stroke="#008700" stroke-width=".25"/>
<circle cx="91.3" cy="245" r=".63" fill="#c00"/>
<path d="M106.6 253.9h2.5M114.2 253.9h2.5" fill="none" stroke="#870000" stroke-width=".25"/>
<path d="M109.1 252.9h5.1v2h-5.1z" fill="none" stroke="#a10000" stroke-width=".25"/>
<path d="M105.3 237.4h2.5v7.6h-3.8v8.9M100.2 253.9h6.4" fill="none" stroke="#008700" stroke-width=".25"/>
<circle cx="104" cy="253.9" r=".63" fill="#c00"/>
<g fill="none" stroke="#870000" stroke-width=".25">
<path d="M359.3 111.6h2.5M366.9 111.6h2.5M373.3 115.4v2.6M365.6 138.3h2.6M365.6 120.5h2.6M373.3 123.1v2.5M373.3 133.2v2.6M373.3 140.8v2.6M112.9 192.9h2.5M120.5 192.9h2.6M284.4 199.3h2.5M292 194.2v2.5"/>
<path d="M365.6 199.3h2.6M373.3 194.2v2.5M285.6 215.8h2.6M292 201.8v2.5M293.2 210.7v2.5M293.2 218.3v2.6M365.6 217h2.6M373.3 201.8v2.5M373.3 212v2.5M373.3 219.6v2.5M95.1 237.4h2.6M102.7 237.4h2.6"/>
<path d="M121.8 245v2.5M60.8 278h3.8M67.2 278h3.8"/>
</g>
<g fill="none" stroke="#a10000" stroke-width=".25">
<path d="M361.8 110.6h5.1v2h-5.1zM370.2 118.2v4.6M370.7 118.7h2.6v-.7h2.5v2M370.7 118.2v1.1M368.2 138.3h2M368.2 120.5h2M370.2 136v4.6M370.7 138.3h2.6v-2.5h2.5v2.5M370.7 138.3l1.5-.5v1zM370.7 120.5h2.6v2.6h2.5v-2.6M370.7 120.5l1.5-.5v1zM370.7 120v1"/>
<path d="M370.7 121.8v1M370.7 136v1M370.7 137.8v1M370.7 139.6v1M370.7 136.5h2.6M370.7 122.3h2.6M374.8 138.8h2M374.8 120h2M375 137.5h1.6l-.8 1.3zM375.8 138.8v2h-2.5v-.7h-2.6M375.8 120l.8 1.3h-1.6zM115.4 191.6h5.1v2.6h-5.1z"/>
<path d="M286.9 199.3h2M288.9 197v4.5M289.4 199.3h2.6v2.5h2.5v-2.5M289.4 197.5h2.6v-.8h2.5v2.1M289.4 199.3l1.6-.5v1zM289.4 197v1M289.4 198.8v1M293.5 198.8h2M294.5 198.8l.8 1.2h-1.5zM368.2 199.3h2M370.2 197v4.5M370.7 199.3h2.6v2.5h2.5v-2.5"/>
<path d="M370.7 197.5h2.6v-.8h2.5v2.1M370.7 199.3l1.5-.5v1zM370.7 197v1M370.7 198.8v1M374.8 198.8h2M375.8 198.8l.8 1.2h-1.6zM288.2 215.8h2M289.4 200.5v1M289.4 201h2.6M290.2 213.5v4.6M290.7 215.8h2.5v-2.6h2.6v2.6M290.7 215.8l1.5-.5v1z"/>
<path d="M290.7 213.5v1M290.7 215.3v1M290.7 217v1.1M290.7 214h2.5M294.8 216.3h2M295 215h1.5l-.7 1.3zM295.8 216.3v2h-2.6v-.7h-2.5M368.2 217h2M370.2 214.8v4.5M370.7 217h2.6v-2.5h2.5v2.5M370.7 217l1.5-.5v1.1zM370.7 201h2.6"/>
<path d="M370.7 200.5v1M370.7 214.8v1M370.7 216.5v1.1M370.7 218.3v1M370.7 215.3h2.6M374.8 217.6h2M375 216.3h1.6l-.8 1.3zM375.8 217.6v2h-2.5v-.8h-2.6M97.7 236.3h5v2.1h-5zM121.8 237.4l1.3 2.5v2.5l-1.3 2.6-1.3-2.6v-2.5zM64.6 278l2.6-1.5v3zM64.6 276.5v3"/>
</g>
<path d="M121.8 247.5v6.4h-5.1" fill="none" stroke="#008700" stroke-width=".25"/>
<g font-size="4.6">
<text x="297.7" y="257">WTK RLC Meter</text>
<text x="341.4" y="274.8">WTK RLC Meter</text>
</g>
<g font-size="3.5">
<text x="242.2" y="256.4">Schematic</text>
<text x="361.6" y="253.9">Create at</text>
<text x="382" y="253.9">2026-08-15</text>
<text x="361.6" y="259">Update at</text>
<text x="382" y="259">2026-08-16</text>
<text x="242.2" y="264">Board</text>
<text x="242.2" y="269.1">Drawn</text>
<text x="302.8" y="264">WTK RLC PCB</text>
<text x="361.6" y="264">Page</text>
<text x="382" y="264">03_RREF_RANGE</text>
<text x="242.2" y="274.2">Reviewed</text>
<text x="302.9" y="284.4">Version</text>
<text x="326.6" y="284.4">Size</text>
<text x="366.8" y="284.4">Page 3 Total 5</text>
<text x="305.2" y="292">V0.1</text>
<text x="327.8" y="292">A4</text>
<text x="368.3" y="292">EasyEDA.com</text>
</g>
<g font-size="1.8" fill="#00f">
<text x="352.9" y="83.2">GATE_1M</text>
<text x="105.8" y="85" transform="rotate(-90 105.8 85)">3V3</text>
<text x="110.9" y="88.8" transform="rotate(-90 110.9 88.8)">RANGE_Y0_10R</text>
<text x="331.6" y="84.2">GATE_1M</text>
<text x="363.1" y="87">100</text>
<text x="379.6" y="87.8">BC807-25-7-F</text>
<text x="81.2" y="94.7">GND</text>
<text x="116" y="91.3" transform="rotate(-90 116 91.3)">RANGE_Y1_100R</text>
<text x="121.1" y="93.9" transform="rotate(-90 121.1 93.9)">RANGE_Y2_1K</text>
<text x="193.5" y="93.9" transform="rotate(-90 193.5 93.9)">RANGE_Y1_100R</text>
<text x="198.5" y="91.3" transform="rotate(-90 198.5 91.3)">RANGE_Y0_10R</text>
<text x="237.9" y="91.3" transform="rotate(-90 237.9 91.3)">DRV_10R</text>
<text x="243" y="93.9" transform="rotate(-90 243 93.9)">DRV_100R</text>
<text x="332.7" y="91.9">DRV_1M</text>
<text x="352.9" y="90.9">DRV_1M</text>
<text x="363.1" y="94.7">4.7k</text>
<text x="396.7" y="92.6" transform="rotate(-90 396.7 92.6)">GATE_1M</text>
<text x="88.8" y="99.7">100nF</text>
<text x="105.3" y="101">3V3</text>
<text x="126.2" y="96.4" transform="rotate(-90 126.2 96.4)">RANGE_Y3_10K</text>
<text x="131.2" y="98.9" transform="rotate(-90 131.2 98.9)">RANGE_Y4_100K</text>
<text x="136.3" y="101.5" transform="rotate(-90 136.3 101.5)">RANGE_Y5_1M</text>
<text x="178.2" y="101.5" transform="rotate(-90 178.2 101.5)">RANGE_Y4_100K</text>
<text x="183.3" y="98.9" transform="rotate(-90 183.3 98.9)">RANGE_Y3_10K</text>
<text x="188.4" y="96.4" transform="rotate(-90 188.4 96.4)">RANGE_Y2_1K</text>
<text x="248.1" y="96.4" transform="rotate(-90 248.1 96.4)">DRV_1K</text>
<text x="253.2" y="98.9" transform="rotate(-90 253.2 98.9)">DRV_10K</text>
<text x="258.2" y="101.5" transform="rotate(-90 258.2 101.5)">DRV_100K</text>
<text x="334.6" y="99.5">+5V_A</text>
<text x="352.9" y="98.5">+5V_A</text>
<text x="29.4" y="107.1">RANGE_A1</text>
<text x="40.8" y="103.3">RANGE_A0</text>
<text x="55.8" y="106.1">RANGE_A1</text>
<text x="64.6" y="102.3">RANGE_A0</text>
<text x="104" y="106.1">RANGE_Y0_10R</text>
<text x="173.1" y="104" transform="rotate(-90 173.1 104)">RANGE_Y5_1M</text>
<text x="198" y="107.4">RANGE_Y0_10R</text>
<text x="229.7" y="107.4">DRV_10R</text>
<text x="263.3" y="104" transform="rotate(-90 263.3 104)">DRV_1M</text>
<text x="363.1" y="102.3">47k</text>
<text x="387.5" y="107.5">GATE_1M</text>
<text x="18" y="110.9">RANGE_A2</text>
<text x="50.7" y="108.6">RANGE_A2</text>
<text x="104" y="108.6">RANGE_Y1_100R</text>
<text x="104" y="111.2">RANGE_Y2_1K</text>
<text x="104" y="113.7">RANGE_Y3_10K</text>
<text x="198" y="109.9">RANGE_Y1_100R</text>
<text x="198" y="112.4">RANGE_Y2_1K</text>
<text x="229.7" y="109.9">DRV_100R</text>
<text x="229.7" y="112.4">DRV_1K</text>
<text x="335.2" y="112.2">VEXC</text>
<text x="352.9" y="111.2">VEXC</text>
<text x="41.8" y="117.3">RANGE_EN</text>
<text x="64.6" y="116.3">RANGE_EN</text>
<text x="104" y="116.3">RANGE_Y4_100K</text>
<text x="104" y="118.8">RANGE_Y5_1M</text>
<text x="198" y="115">RANGE_Y3_10K</text>
<text x="198" y="117.5">RANGE_Y4_100K</text>
<text x="229.7" y="115">DRV_10K</text>
<text x="229.7" y="117.5">DRV_100K</text>
<text x="361.8" y="115">1M</text>
<text x="378.3" y="117">2N7002</text>
<text x="398.7" y="115">10k</text>
<text x="40.5" y="123.9">GND</text>
<text x="62.1" y="123.9">10k</text>
<text x="198" y="120.1">RANGE_Y5_1M</text>
<text x="200.5" y="125.1">GND</text>
<text x="229.7" y="120.1">DRV_1M</text>
<text x="332.7" y="123.6">SRC_1M</text>
<text x="388.6" y="122.7">SRC_1M</text>
<text x="81.2" y="126.4">74HC238D,653</text>
<text x="209.4" y="130.2">ULN2003ADR</text>
<text x="362.5" y="126.4">SRC_1M</text>
<text x="331.6" y="135">GATE_1M</text>
<text x="359.3" y="134">GATE_1M</text>
<text x="242.4" y="142.7">LOWZ_BUS</text>
<text x="265.3" y="141.7">LOWZ_BUS</text>
<text x="290.7" y="141.7">RET</text>
<text x="307.2" y="142.7">RET</text>
<text x="378.3" y="140.4">2N7002</text>
<text x="396.7" y="143.3" transform="rotate(-90 396.7 143.3)">SRC_1M</text>
<text x="279.3" y="145.5">0</text>
<text x="336.5" y="146.5">RET</text>
<text x="362.5" y="145.5">RET</text>
<text x="32.9" y="162">GATE_10R</text>
<text x="109.1" y="162">GATE_100R</text>
<text x="190.4" y="162">GATE_1K</text>
<text x="271.7" y="162">GATE_10K</text>
<text x="352.9" y="162">GATE_100K</text>
<text x="10.7" y="163">GATE_10R</text>
<text x="43.1" y="165.8">100</text>
<text x="59.6" y="166.5">BC807-25-7-F</text>
<text x="85.9" y="163">GATE_100R</text>
<text x="119.3" y="165.8">100</text>
<text x="135.8" y="166.5">BC807-25-7-F</text>
<text x="169.4" y="163">GATE_1K</text>
<text x="200.5" y="165.8">100</text>
<text x="217" y="166.5">BC807-25-7-F</text>
<text x="249.6" y="163">GATE_10K</text>
<text x="281.8" y="165.8">100</text>
<text x="298.3" y="166.5">BC807-25-7-F</text>
<text x="329.9" y="163">GATE_100K</text>
<text x="363.1" y="165.8">100</text>
<text x="379.6" y="166.5">BC807-25-7-F</text>
<text x="11.9" y="170.6">DRV_10R</text>
<text x="32.9" y="169.6">DRV_10R</text>
<text x="43.1" y="173.4">4.7k</text>
<text x="75.4" y="171.3" transform="rotate(-90 75.4 171.3)">GATE_10R</text>
<text x="87.1" y="170.6">DRV_100R</text>
<text x="109.1" y="169.6">DRV_100R</text>
<text x="119.3" y="173.4">4.7k</text>
<text x="151.6" y="171.3" transform="rotate(-90 151.6 171.3)">GATE_100R</text>
<text x="170.5" y="170.6">DRV_1K</text>
<text x="190.4" y="169.6">DRV_1K</text>
<text x="200.5" y="173.4">4.7k</text>
<text x="232.8" y="171.3" transform="rotate(-90 232.8 171.3)">GATE_1K</text>
<text x="250.7" y="170.6">DRV_10K</text>
<text x="271.7" y="169.6">DRV_10K</text>
<text x="281.8" y="173.4">4.7k</text>
<text x="315.4" y="171.3" transform="rotate(-90 315.4 171.3)">GATE_10K</text>
<text x="331" y="170.6">DRV_100K</text>
<text x="352.9" y="169.6">DRV_100K</text>
<text x="363.1" y="173.4">4.7k</text>
<text x="396.7" y="171.3" transform="rotate(-90 396.7 171.3)">GATE_100K</text>
<text x="14.6" y="178.2">+5V_A</text>
<text x="32.9" y="177.2">+5V_A</text>
<text x="90.8" y="178.2">+5V_A</text>
<text x="109.1" y="177.2">+5V_A</text>
<text x="172.1" y="178.2">+5V_A</text>
<text x="190.4" y="177.2">+5V_A</text>
<text x="253.4" y="178.2">+5V_A</text>
<text x="271.7" y="177.2">+5V_A</text>
<text x="334.6" y="178.2">+5V_A</text>
<text x="352.9" y="177.2">+5V_A</text>
<text x="43.1" y="181">47k</text>
<text x="119.3" y="181">47k</text>
<text x="200.5" y="181">47k</text>
<text x="281.8" y="181">47k</text>
<text x="363.1" y="181">47k</text>
<text x="65.4" y="186.2">GATE_10R</text>
<text x="140.5" y="186.2">GATE_100R</text>
<text x="224" y="186.2">GATE_1K</text>
<text x="253.9" y="190.9">VEXC</text>
<text x="271.7" y="189.9">VEXC</text>
<text x="305.5" y="186.2">GATE_10K</text>
<text x="335.2" y="190.9">VEXC</text>
<text x="352.9" y="189.9">VEXC</text>
<text x="385.7" y="186.2">GATE_100K</text>
<text x="15.2" y="193.5">VEXC</text>
<text x="31.6" y="192.5">VEXC</text>
<text x="39.2" y="196.3">10</text>
<text x="77.3" y="193.7">10k</text>
<text x="91.4" y="193.5">VEXC</text>
<text x="107.8" y="192.5">VEXC</text>
<text x="115.4" y="196.3">100</text>
<text x="153.5" y="193.7">10k</text>
<text x="172.6" y="193.5">VEXC</text>
<text x="189.1" y="192.5">VEXC</text>
<text x="196.7" y="196.3">1k</text>
<text x="234.8" y="193.7">10k</text>
<text x="279.3" y="193.7">10k</text>
<text x="297.1" y="195.8">2N7002</text>
<text x="317.4" y="193.7">10k</text>
<text x="360.6" y="193.7">100k</text>
<text x="378.3" y="195.8">2N7002</text>
<text x="398.7" y="193.7">10k</text>
<text x="11.9" y="203.6">SRC_10R</text>
<text x="57" y="203.9">AO3400A</text>
<text x="66.5" y="201.5">SRC_10R</text>
<text x="87.1" y="203.6">SRC_100R</text>
<text x="133.2" y="203.9">AO3400A</text>
<text x="141.7" y="201.5">SRC_100R</text>
<text x="170.5" y="203.6">SRC_1K</text>
<text x="214.5" y="203.9">AO3400A</text>
<text x="225.1" y="201.5">SRC_1K</text>
<text x="250.7" y="202.4">SRC_10K</text>
<text x="306.6" y="201.5">SRC_10K</text>
<text x="331" y="202.4">SRC_100K</text>
<text x="386.9" y="201.5">SRC_100K</text>
<text x="40.1" y="208.2" transform="rotate(-90 40.1 208.2)">GATE_10R</text>
<text x="116.3" y="208.2" transform="rotate(-90 116.3 208.2)">GATE_100R</text>
<text x="197.5" y="208.2" transform="rotate(-90 197.5 208.2)">GATE_1K</text>
<text x="281.2" y="205.2">SRC_10K</text>
<text x="362.5" y="205.2">SRC_100K</text>
<text x="10.7" y="213.8">GATE_10R</text>
<text x="44.3" y="210.2">SRC_10R</text>
<text x="57" y="215.3">AO3400A</text>
<text x="85.9" y="213.8">GATE_100R</text>
<text x="119.3" y="210.2">SRC_100R</text>
<text x="133.2" y="215.3">AO3400A</text>
<text x="169.4" y="213.8">GATE_1K</text>
<text x="200.5" y="210.2">SRC_1K</text>
<text x="214.5" y="215.3">AO3400A</text>
<text x="249.6" y="213.8">GATE_10K</text>
<text x="278" y="211.5">GATE_10K</text>
<text x="329.9" y="213.8">GATE_100K</text>
<text x="359.3" y="212.8">GATE_100K</text>
<text x="232.8" y="221.7" transform="rotate(-90 232.8 221.7)">SRC_1K</text>
<text x="298.3" y="217.9">2N7002</text>
<text x="378.3" y="219.1">2N7002</text>
<text x="10" y="225.2">LOWZ_BUS</text>
<text x="35.4" y="224.2">LOWZ_BUS</text>
<text x="75.4" y="222.8" transform="rotate(-90 75.4 222.8)">SRC_10R</text>
<text x="86.2" y="225.2">LOWZ_BUS</text>
<text x="111.6" y="224.2">LOWZ_BUS</text>
<text x="151.6" y="223.8" transform="rotate(-90 151.6 223.8)">SRC_100R</text>
<text x="167.5" y="225.2">LOWZ_BUS</text>
<text x="192.9" y="224.2">LOWZ_BUS</text>
<text x="255.3" y="225.2">RET</text>
<text x="281.2" y="224.2">RET</text>
<text x="315.4" y="222.7" transform="rotate(-90 315.4 222.7)">SRC_10K</text>
<text x="336.5" y="225.2">RET</text>
<text x="362.5" y="224.2">RET</text>
<text x="396.7" y="223.7" transform="rotate(-90 396.7 223.7)">SRC_100K</text>
<text x="122.3" y="236.1" transform="rotate(-90 122.3 236.1)">K2_CMD</text>
<text x="91.9" y="244.5">GND</text>
<text x="97.7" y="240.7">100k</text>
<text x="26.7" y="251.9">RET</text>
<text x="48.1" y="250.9">RET</text>
<text x="114.3" y="250.4">K2_CMD</text>
<text x="109.1" y="257.2">1k</text>
<text x="20.2" y="262">LOWZ_BUS</text>
<text x="43.1" y="261">LOWZ_BUS</text>
<text x="95.1" y="261">BC817-25-7-F</text>
<text x="22.3" y="267.1">+5V_SYS</text>
<text x="44.3" y="266.1">+5V_SYS</text>
<text x="79.9" y="266.1">K2_COIL_LOW</text>
<text x="109.1" y="267.1">K2_COIL_LOW</text>
<text x="59.6" y="271.2">HFD27/005-S</text>
<text x="64.6" y="281.4">1N4148W-7-F</text>
</g>
<g font-size="1.8" fill="#000080">
<text x="363.1" y="82">RGATE6</text>
<text x="363.1" y="89.6">RBASE6</text>
<text x="379.6" y="85.8">QG6</text>
<text x="88.8" y="92.1">CU3</text>
<text x="74.1" y="97.2" transform="rotate(-90 74.1 97.2)">GND</text>
<text x="81.2" y="101">U2</text>
<text x="363.1" y="97.2">RBUP6</text>
<text x="209.4" y="103.6">U3</text>
<text x="361.8" y="109.9">RREF6</text>
<text x="398.7" y="112.4">RGS6</text>
<text x="62.1" y="118.8">REN</text>
<text x="378.3" y="115">QSEL9A</text>
<text x="37.2" y="133.8">GND</text>
<text x="198.5" y="133.8">GND</text>
<text x="378.3" y="137.8">QSEL9B</text>
<text x="279.3" y="140.4">R0_BANK</text>
<text x="43.1" y="160.7">RGATE1</text>
<text x="119.3" y="160.7">RGATE2</text>
<text x="200.5" y="160.7">RGATE3</text>
<text x="281.8" y="160.7">RGATE4</text>
<text x="363.1" y="160.7">RGATE5</text>
<text x="59.6" y="164.5">QG1</text>
<text x="135.8" y="164.5">QG2</text>
<text x="217" y="164.5">QG3</text>
<text x="298.3" y="164.5">QG4</text>
<text x="379.6" y="164.5">QG5</text>
<text x="43.1" y="168.3">RBASE1</text>
<text x="119.3" y="168.3">RBASE2</text>
<text x="200.5" y="168.3">RBASE3</text>
<text x="281.8" y="168.3">RBASE4</text>
<text x="363.1" y="168.3">RBASE5</text>
<text x="43.1" y="175.9">RBUP1</text>
<text x="119.3" y="175.9">RBUP2</text>
<text x="200.5" y="175.9">RBUP3</text>
<text x="281.8" y="175.9">RBUP4</text>
<text x="363.1" y="175.9">RBUP5</text>
<text x="39.2" y="191.2">RREF1</text>
<text x="77.3" y="191.2">RGS1</text>
<text x="115.4" y="191.2">RREF2</text>
<text x="153.5" y="191.2">RGS2</text>
<text x="196.7" y="191.2">RREF3</text>
<text x="234.8" y="191.2">RGS3</text>
<text x="279.3" y="188.6">RREF4</text>
<text x="317.4" y="191.2">RGS4</text>
<text x="360.6" y="188.6">RREF5</text>
<text x="398.7" y="191.2">RGS5</text>
<text x="297.1" y="193.7">QSEL7A</text>
<text x="378.3" y="193.7">QSEL8A</text>
<text x="57" y="205.2">QSEL1</text>
<text x="133.2" y="205.2">QSEL3</text>
<text x="214.5" y="205.2">QSEL5</text>
<text x="298.3" y="215.3">QSEL7B</text>
<text x="57" y="216.6">QSEL2</text>
<text x="133.2" y="216.6">QSEL4</text>
<text x="214.5" y="216.6">QSEL6</text>
<text x="378.3" y="216.6">QSEL8B</text>
<text x="97.7" y="235.6">RK2PD</text>
<text x="83" y="247" transform="rotate(-90 83 247)">GND</text>
<text x="95.1" y="248.3">QK2</text>
<text x="109.1" y="252.1">RK2B</text>
<text x="64.6" y="275">DK2</text>
</g>
<g font-size="1.8">
<text x="78.9" y="103.8">1</text>
<text x="78.9" y="106.3">2</text>
<text x="81.7" y="104.8">A0</text>
<text x="81.7" y="107.3">A1</text>
<text x="92" y="104.8">VCC</text>
<text x="93.6" y="107.3">Y0</text>
<text x="97.7" y="106.3">15</text>
<text x="97.7" y="103.8">16</text>
<text x="208.3" y="107.6">1</text>
<text x="224.8" y="107.6">16</text>
<text x="78.9" y="108.9">3</text>
<text x="78.9" y="111.4">4</text>
<text x="78.9" y="113.9">5</text>
<text x="81.7" y="109.9">A2</text>
<text x="81.7" y="112.4">E1#</text>
<text x="93.6" y="112.4">Y2</text>
<text x="93.6" y="109.9">Y1</text>
<text x="97.7" y="113.9">12</text>
<text x="97.7" y="111.4">13</text>
<text x="97.7" y="108.9">14</text>
<text x="208.3" y="110.1">2</text>
<text x="208.3" y="112.7">3</text>
<text x="210.4" y="108.9">1B</text>
<text x="210.4" y="111.4">2B</text>
<text x="210.4" y="113.9">3B</text>
<text x="221.4" y="113.9">3C</text>
<text x="221.4" y="111.4">2C</text>
<text x="221.4" y="108.9">1C</text>
<text x="224.8" y="112.7">14</text>
<text x="224.8" y="110.1">15</text>
<text x="78.9" y="116.5">6</text>
<text x="78.9" y="119">7</text>
<text x="81.7" y="115">E2#</text>
<text x="81.7" y="117.5">E3</text>
<text x="93.6" y="117.5">Y4</text>
<text x="93.6" y="115">Y3</text>
<text x="97.7" y="119">10</text>
<text x="97.7" y="116.5">11</text>
<text x="208.3" y="115.2">4</text>
<text x="208.3" y="117.8">5</text>
<text x="210.4" y="116.5">4B</text>
<text x="210.4" y="119">5B</text>
<text x="221.4" y="119">5C</text>
<text x="221.4" y="116.5">4C</text>
<text x="224.8" y="117.8">12</text>
<text x="224.8" y="115.2">13</text>
<text x="78.9" y="121.6">8</text>
<text x="81.7" y="120">Y7</text>
<text x="81.7" y="122.6">GND</text>
<text x="93.6" y="122.6">Y6</text>
<text x="93.6" y="120">Y5</text>
<text x="97.7" y="121.6">9</text>
<text x="208.3" y="120.3">6</text>
<text x="208.3" y="122.8">7</text>
<text x="208.3" y="125.4">8</text>
<text x="210.4" y="121.6">6B</text>
<text x="210.4" y="124.1">7B</text>
<text x="221.4" y="124.1">7C</text>
<text x="221.4" y="121.6">6C</text>
<text x="224.8" y="125.4">9</text>
<text x="224.8" y="122.8">10</text>
<text x="224.8" y="120.3">11</text>
<text x="210.4" y="126.6">E</text>
<text x="219.4" y="126.6">COM</text>
</g>
<text font-size="1.6" fill="#000080" x="59.6" y="247.1">K2</text>
</svg>
